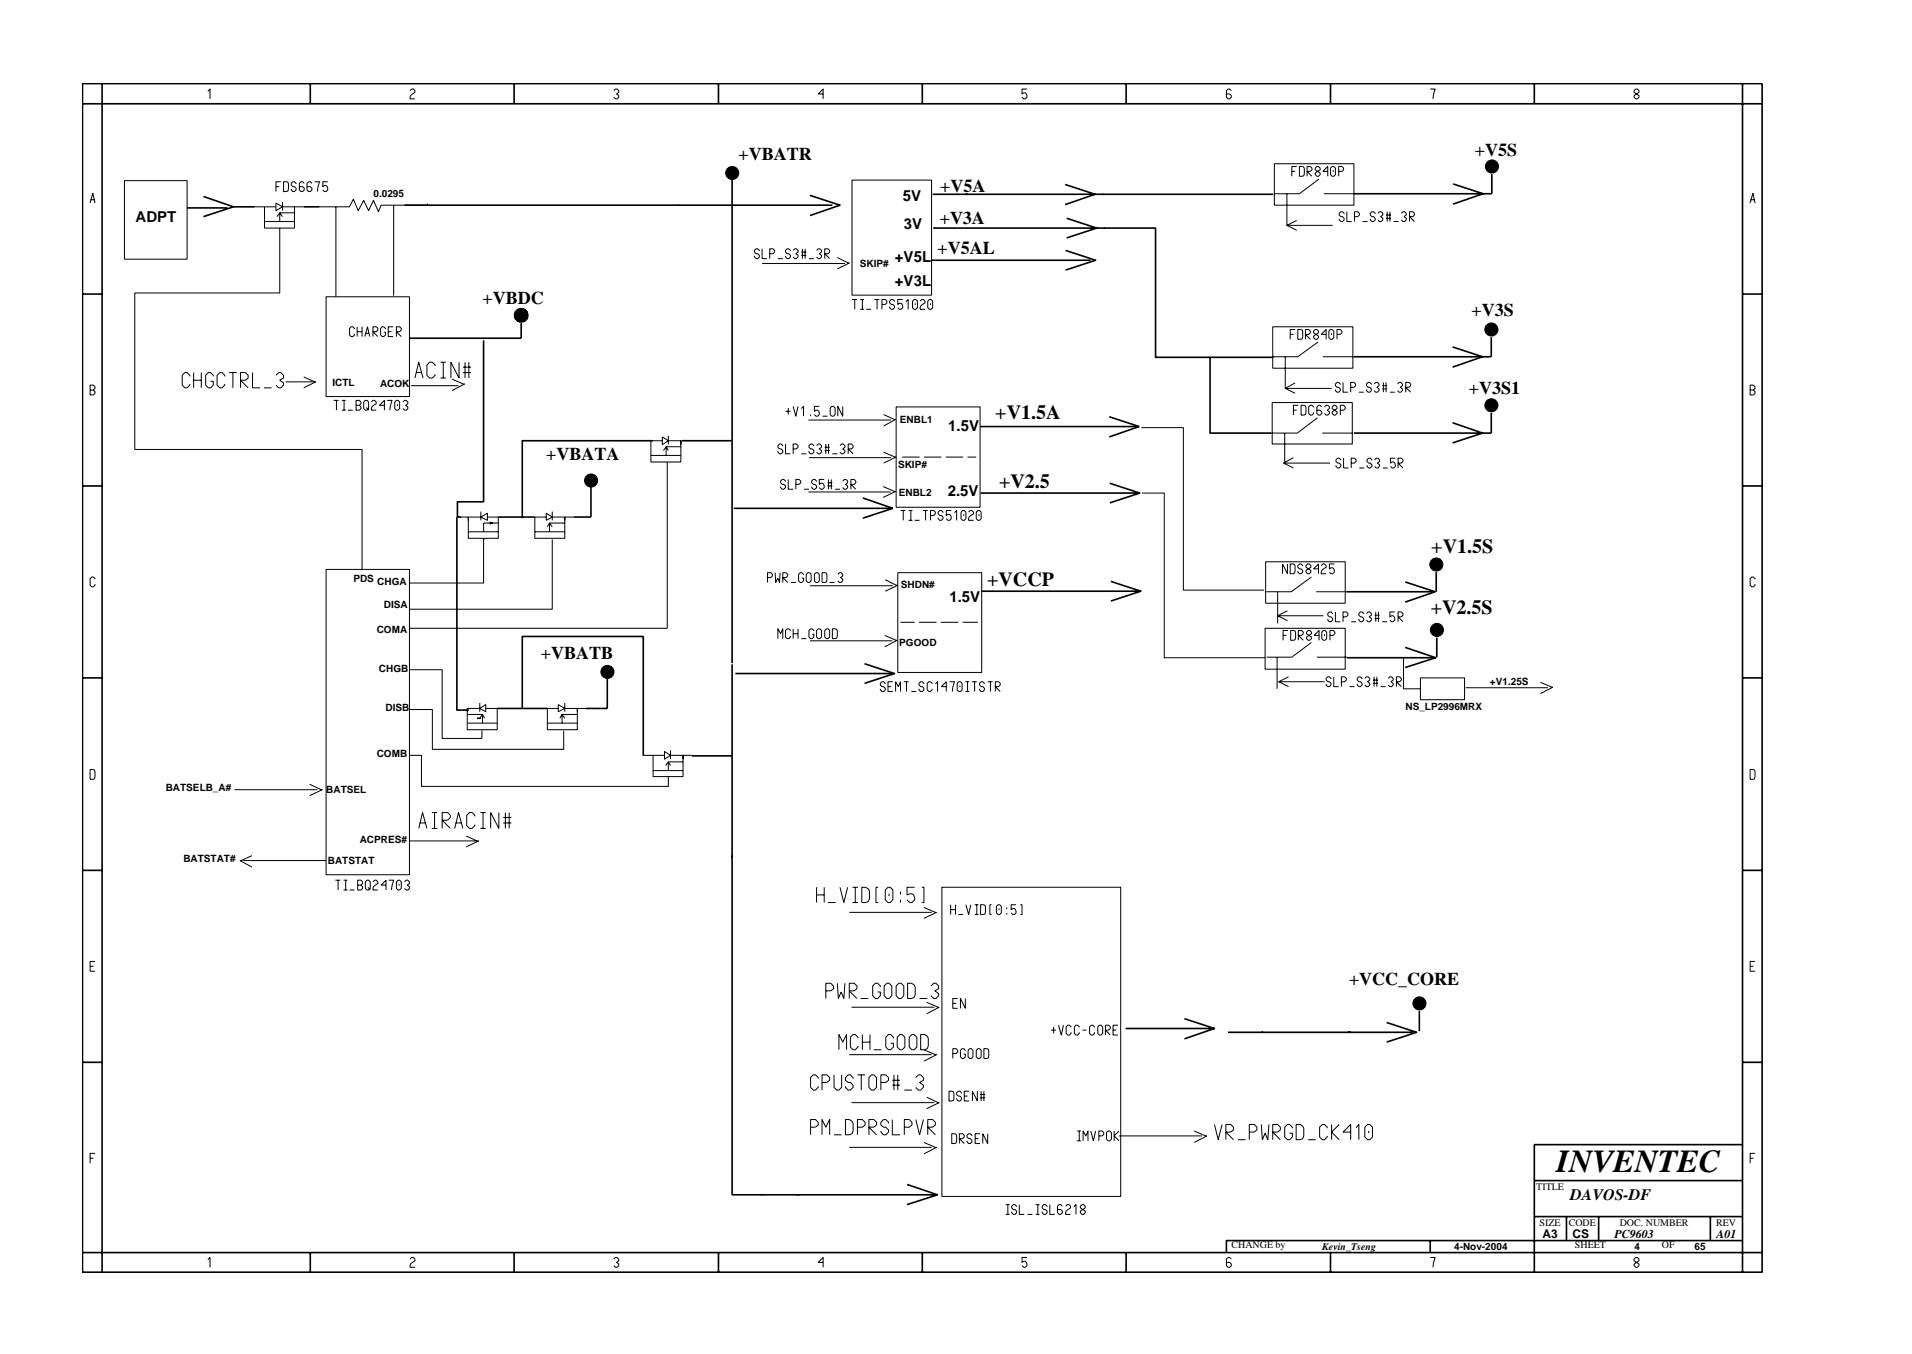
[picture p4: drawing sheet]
<svg xmlns="http://www.w3.org/2000/svg" width="297mm" height="210mm" viewBox="0 0 297 210" stroke-linecap="round" stroke-linejoin="round" font-family="sans-serif">
<g fill="none" stroke="#000" stroke-width=".16">
<path d="M32.3 14.2l.3-.4v1.6M63.7 14.1l.3-.3h.2l.3 .3v.2l-.5 .4-.3 .4v.3h.8M95.4 14.1l.2-.3h.3l.2 .3v.2l-.3 .3 .3 .2v.3l-.2 .3h-.3l-.2-.3M127.9 14.6h-.8l.8-.8v1.6M159.5 13.8h-.7v.8l.2-.2a.5 .5 0 0 1 .5 .7l-.2 .3h-.3l-.2-.3M191.3 14.1l-.3-.3h-.2l-.3 .3v1l.3 .3h.2l.3-.3v-.3l-.3-.2h-.5M222.2 13.8h.8l-.4 1.6M253.9 14.1l.2-.3h.3l.2 .3v.2l-.7 .5v.3l.2 .3h.3l.2-.3v-.3l-.7-.5zM14 31.5l.4-1.5 .4 1.5M14.1 31h.6M19.3 28.1h9.8v12.1h-9.8zM39.6 32.1h3.3"/>
<path d="M41.1 32.1v3.3h4.6v-3.3h1.5M41.1 34.4h4.6M42.9 31.5l1 .6-1 .6zM42.9 29h.5M43 33.6l.5-.6 .4 .6M43.5 35.4v10.1h-22.6v24.3h35.3v18.6M43.6 28.2h-.7v1.5M43.9 32.1h1.8v.6M43.9 31.4v1.3M44.1 28.2l.6 .1 .1 .3-.1 1.1h-.6zM45.7 33h-2.2v1.4M46 28.6l-.3-.4h-.2l-.3 .3v.2l.8 .5v.3l-.3 .2h-.2l-.3-.2v-.2"/>
<path d="M47.3 28.5l-.3-.3h-.2l-.3 .3v1l.3 .2h.2l.3-.2v-.3l-.3-.2h-.5M48.5 28.5l-.3-.3h-.3l-.2 .3v1l.2 .2h.3l.3-.2v-.3l-.3-.2h-.5M48.9 28.2h.7l-.3 1.5M50.9 28.2h-.7v.8l.2-.2a.5 .5 0 0 1 .5 .7l-.2 .2h-.3l-.2-.2M52.2 32.1v14M61.2 31.9v14M66.4 31.9v-.2v.2h-7.2l-.4 1-.8-1.8-.7 1.6-.8-1.6-.8 1.6-.8-1.8-.6 1.2h-4.7M118 39l-.3-.4h-.2l-.3 .3v.2l.3 .3h.2l.3 .3v.2l-.3 .3h-.2l-.3-.3v-.2M118.4 38.6v1.6h.8M119.6 39.4h.5l.2-.3v-.2l-.2-.3h-.5v1.6M122.8 39l-.3-.4h-.2l-.3 .3v.2l.8 .6v.2l-.3 .3h-.2l-.3-.3v-.2M123.2 38.9l.3-.3h.2l.3 .3v.2l-.4 .3 .4 .3v.2l-.3 .3h-.2l-.3-.3"/>
<path d="M124.5 39.7h.8M124.5 39.1h.8M124.7 38.6v1.6M125.1 38.6v1.6M126.9 38.9l.2-.3h.3l.2 .3v.2l-.3 .3 .3 .3v.2l-.2 .3h-.3l-.2-.3M130.1 40l1.8 .8-1.8 1M132.4 28h12.3v17.8h-12.3zM198 25.4h12.3v6.5h-12.3zM199.9 30.1v4.9h7.1M200.7 26.6h.5M201.5 34.2l-1.6 .8 1.6 .8M201.5 25.9h-.8v1.5"/>
<path d="M201.9 25.9h.7v.3v1.1l-.7 .1zM203.1 27.4v-1.5h.5l.2 .2v.3l-.2 .2h-.5l.7 .8M204.3 26.1v.3l.8 .5v.2l-.3 .3h-.2l-.3-.3v-.2l.8-.5v-.3l-.3-.2h-.2zM204.9 27.8l-3 2.3h-3.9M205.7 30.1h4.6M206.3 26.6h-.8l.8-.7v1.5M206.7 26.1l.3-.2h.2l.3 .2v1l-.3 .3h-.2l-.3-.3zM207.1 26.4v.3M208 26.6h.5l.2-.2v-.3l-.2-.2h-.5v1.5M208.8 33.2l-.2-.3h-.3l-.2 .2v.3l.7 .5v.2l-.2 .3h-.3l-.2-.3v-.1M209.2 32.9v1.5h.8M210.4 33.6h.5l.3-.2v-.3l-.3-.2h-.5v1.5"/>
<path d="M211.7 34.4h.8M213.6 33.2l-.2-.3h-.3l-.2 .2v.3l.7 .5v.2l-.2 .3h-.3l-.2-.3v-.1M214.1 33.1l.2-.2h.3l.2 .2v.3l-.3 .2 .3 .3v.2l-.2 .3h-.3l-.2-.3M215.3 33.9h.8M215.3 33.4h.8M215.5 32.9v1.5M215.9 32.9v1.5M216.5 34.4h.8M217.7 33.1l.3-.2h.2l.3 .2v.3l-.4 .2 .4 .3v.2l-.3 .3h-.2l-.3-.3M219 34.4v-1.5h.5l.2 .2v.3l-.2 .2h-.5l.7 .8M271.9 31.5l.4-1.5 .4 1.5M272 31h.6"/>
<path d="M14 59.8h.5l.3 .3v.2l-.3 .3 .3 .2v.3l-.3 .2h-.5zM29.5 58.4v-.1l-.4-.4h-.4l-.4 .4v1.5l.4 .4h.4l.4-.4v-.2M30.1 57.9v2.3M30.1 59h1.2M31.3 57.9v2.3M33.1 58.4v-.1l-.4-.4h-.3l-.5 .4v1.5l.5 .4h.3l.4-.4v-.6h-.4M34.9 58.4v-.1l-.4-.4h-.4l-.4 .4v1.5l.4 .4h.4l.4-.4v-.2M35.6 57.9h1.2M36.2 57.9v2.3M39.2 57.9v2.3h1.2M42.9 58.3l.4-.4h.3l.5 .4v.4l-.6 .3 .6 .5v.3l-.5 .4h-.3l-.4-.4M44.4 59.3h4.7l-1.9 .9"/>
<path d="M47.2 58.5l1.7 .8M50.7 46.1h12.9v15.5h-12.9zM55.1 51.1l-.3-.4h-.2l-.3 .3v1l.3 .3h.2l.3-.3v-.2M55.5 50.7v1.6M55.5 51.5h.7M56.2 50.7v1.6M56.7 52.3l.4-1.6 .3 1.6M56.8 51.8h.5M57.9 52.3v-1.6h.5l.3 .3v.3l-.3 .2h-.5l.8 .8M59.9 51.1l-.3-.4h-.2l-.3 .3v1l.3 .3h.2l.3-.3v-.4h-.3M60.3 51.5h.5M61.1 50.7h-.8v1.6h.8"/>
<path d="M61.6 52.3v-1.6h.5l.2 .3v.3l-.2 .2h-.5l.7 .8M63.9 59.9h7.3M64.5 58.7l.6-2.5 .6 2.5M64.6 57.9h.9M67.6 56.8v-.1l-.4-.5h-.5l-.4 .5v1.6l.4 .4h.5l.4-.4v-.2M68.4 56.2h.9M68.4 58.7h.9M68.9 56.2v2.5M70.2 58.9l2 .7-2 1M71.3 56.2v2.5l-1.3-2.5v2.5M71.9 57.9h1.3M71.9 57h1.3"/>
<path d="M72.2 56.2v2.5M72.8 56.2v2.5M118.4 40.9h12.9M120.8 40.2h.8M125.7 40.2h.7M128.1 40.2v-1.6h.5l.3 .3v.2l-.3 .3h-.5l.8 .8M132.4 46.5h.7M132.8 46.5v1.5M133.6 46.5h.6M133.6 48h.6M134 46.5v1.5M134.6 48h.7"/>
<path d="M135.8 46.5h.8M136.3 46.5v1.5M137 47.3h.5l.3-.3v-.2l-.3-.3h-.5v1.5M139 46.8l-.3-.3h-.2l-.3 .3v.2l.8 .5v.3l-.3 .2h-.2l-.3-.2v-.2M140.2 46.5h-.7v.8l.2-.2a.5 .5 0 0 1 .5 .7l-.2 .2h-.3l-.2-.2M140.7 46.8l.4-.3v1.5M141.8 46.8l.2-.3h.3l.2 .3v1l-.2 .2h-.3l-.2-.2zM142.2 47.1v.3M142.9 46.8l.3-.3h.3l.2 .3v.2l-.7 .5-.1 .3v.2h.8M144.1 46.8l.3-.3h.2l.3 .3v1l-.3 .2h-.2l-.3-.2zM144.6 47.1v.3M197.7 50.7h12.5v6.5h-12.5z"/>
<path d="M199.7 55.4v4.9h7.2M200.4 51.9h.5M201.2 59.5l-1.5 .8 1.5 .8M201.2 51.2h-.8v1.5M201.6 51.2l.7 .1 .1 .2-.1 1.1-.7 .1zM202.8 52.7v-1.5h.5l.3 .2v.3l-.3 .2h-.5l.8 .8M204.1 51.4l.2-.2h.3l.2 .2v.3l-.7 .5v.2l.2 .3h.3l.2-.3v-.2l-.7-.5zM204.8 53.1l-3.2 2.3h-3.9M205.5 55.4h4.7M206 51.9h-.7l.7-.7v1.5M206.4 51.4l.3-.2h.3l.2 .2v1l-.2 .3h-.3l-.3-.3zM206.9 51.8v.2"/>
<path d="M207.7 51.9h.5l.3-.2v-.3l-.3-.2h-.5v1.5M208.2 59.7l-.2-.3h-.3l-.2 .2v.3l.7 .5v.2l-.2 .3h-.3l-.2-.3v-.1M208.6 59.4v1.5h.8M213 59.7l-.2-.3h-.3l-.2 .2v.3l.7 .5v.2l-.2 .3h-.3l-.2-.3v-.1M213.5 59.6l.2-.2h.3l.2 .2v.3l-.3 .2 .3 .3v.2l-.2 .3h-.3l-.2-.3M214.7 59.9h.8M214.9 59.4v1.5M215.3 59.4v1.5M217.1 59.6l.3-.2h.2l.3 .2v.3l-.4 .2 .4 .3v.2l-.3 .3h-.2l-.3-.3M14 60.6h.5M37.4 60.2v-2.3h.7l.5 .4v.4l-.5 .3h-.7l1.2 1.2M41 60.2h1.2"/>
<path d="M51.8 62.2h.8M52.3 62.2v1.5M53.1 63.7h.6M53.1 62.2h.6M53.5 62.2v1.5M54 63.7h.8M55.3 62.9h.5l.3-.2v-.3l-.3-.2h-.5v1.5h.5l.3-.3v-.2l-.3-.3M56.5 62.4l.3-.2h.2l.3 .2v1l-.3 .3h-.2l-.3-.3zM56.9 63.3l.4 .4M57.7 62.4l.2-.2h.3l.2 .2v.3l-.6 .5-.1 .2v.3h.7M59.7 62.9h-.7l.7-.7v1.5M60.1 62.2h.8l-.3 1.5"/>
<path d="M61.6 62.2h.2l.3 .2v1l-.3 .3h-.2l-.3-.3v-1zM61.8 62.8v.2M62.6 62.4l.3-.2h.2l.3 .2v.3l-.4 .2 .4 .3v.2l-.3 .3h-.2l-.3-.3M74.7 79.4v1.4M84.9 79.7l.9 .6-.9 .5zM85.8 79.4v1.4M101.1 70.7h4.7M102.9 68.4h-1.8v3.3h4.7v-3.3M102.9 67.8l.9 .6-.9 .6zM103.1 70l.4-.6 .3 .6M103.7 71.7v25.9h-40.1M103.8 68.4h2v.6"/>
<path d="M103.8 67.7v1.3M105.8 69.4h-2.3v1.3M121.6 69.3l-.2-.4h-.3l-.3 .3v.3l.3 .2h.3l.2 .3v.2l-.2 .3h-.3l-.3-.3v-.2M122 74.8l-.2-.3h-.3l-.2 .2v.3l.2 .2h.3l.2 .3v.2l-.2 .3h-.3l-.2-.3v-.1M122 63.9h.8M122 68.9v1.6h.8M122.5 63.4v1M122.5 74.5v1.5h.7M123.2 63.1l.4 1.5 .4-1.5M123.2 69.7h.5l.3-.2v-.3l-.3-.3h-.5v1.6M123.6 75.2h.5l.3-.2v-.3l-.3-.2h-.5v1.5M124.5 63.4l.3-.3v1.5"/>
<path d="M124.5 70.5h.8M124.9 76h.8M125.6 76.4h12.8M125.6 65.2h12.9M125.7 71.1h12.8M125.9 64.4v.2M126.4 69.3l-.2-.4h-.3l-.2 .3v.3l.2 .2h.3l.2 .3v.2l-.2 .3h-.3l-.2-.3v-.2M126.9 74.8l-.3-.3h-.2l-.3 .2v.3l.3 .2h.2l.3 .3v.2l-.3 .3h-.2l-.3-.3v-.1M126.9 69.2l.2-.3h.3l.2 .3v.3l-.3 .2 .3 .3v.2l-.2 .3h-.3l-.2-.3M127.3 63.1h-.8v.8l.3-.2a.5 .5 0 0 1 .5 .7l-.3 .2h-.2l-.3-.2M127.8 64.6h.8M128 74.5h-.7v.7l.2-.2a.5 .5 0 0 1 .5 .7l-.2 .3h-.3l-.2-.3"/>
<path d="M128.1 70h.8M128.1 69.5h.8M128.3 68.9v1.6M128.6 75.5h.7M128.6 75h.7M128.7 68.9v1.6M128.7 74.5v1.5M129 63.4l.2-.3h.3l.2 .3v1l-.2 .2h-.3l-.2-.2zM129.1 74.5v1.5M129.3 70.5h.8M129.7 76h.8M130.5 69.2l.3-.3h.2l.3 .3v.3l-.4 .2 .4 .3v.2l-.3 .3h-.2l-.3-.3"/>
<path d="M130.9 63.1v1.5l-.7-1.5v1.5M130.9 74.7l.3-.2h.2l.3 .2v.3l-.4 .2 .4 .3v.2l-.3 .3h-.2l-.3-.3M131.8 70.5v-1.6h.5l.2 .3v.3l-.2 .2h-.5l.7 .8M132.2 76v-1.5h.5l.3 .2v.3l-.3 .2h-.5l.8 .8M137.2 75.6l1.9 .7-1.9 .9M137.3 64.4l1.8 .7-1.8 1.1M137.3 70.2l1.9 .8-1.9 .9M139.2 63.2h13.1v15.6h-13.1zM139.9 79.3h.8M140.2 71h2.7M140.3 79.3v1.5M141.2 79.3h.6"/>
<path d="M141.5 79.3v1.5M143.4 79.3h.7M143.5 71h2.7M143.8 79.3v1.5M146.5 79.6l-.3-.3h-.2l-.3 .2v.3l.8 .5v.2l-.3 .3h-.2l-.3-.3v-.1M146.9 71h2.7M147.8 79.3h-.8v.7l.3-.1a.5 .5 0 0 1 .5 .6l-.3 .3h-.2l-.3-.3M148.3 79.6l.3-.3v1.5M149.5 79.3h.3l.3 .2v1l-.3 .3h-.3l-.2-.3v-1zM149.7 79.9v.2M150.3 71h1.4M150.5 79.5l.2-.2h.3l.2 .2v.3l-.6 .5-.1 .2v.3h.7"/>
<path d="M151.9 79.3h.3l.2 .2v1l-.2 .3h-.3l-.2-.3v-1zM152.1 79.9v.2M177.3 66.4h6.5v25.2h12.6M177.4 76.6h3.5v25.6M197.6 62.5h12.5v6.4h-12.5zM199.4 71.9h7.2M199.6 67.3v4.8M200.9 71.1l-1.5 .8 1.5 .8M200.9 63.7h.6M201.7 62.9h-.8v1.6M202.1 62.9l.7 .1 .1 .3-.1 1.1-.7 .1zM204.1 63.3l-.3-.4h-.2l-.3 .3v1l.3 .3h.2l.3-.3v-.2"/>
<path d="M204.7 64.9l-3.2 2.4h-3.9M205.3 63.2l-.2-.3h-.3l-.2 .3v1l.2 .3h.3l.2-.3v-.2l-.2-.3h-.5M205.4 67.3h4.7M205.8 63.2l.2-.3h.3l.2 .3v.2l-.3 .3 .3 .3v.2l-.2 .3h-.3l-.2-.3M207.2 62.9l-.2 .3v.2l.7 .6v.2l-.2 .3h-.3l-.2-.3v-.2l.7-.6v-.2l-.2-.3zM208.2 63.7h.5l.3-.3v-.2l-.3-.3h-.5v1.6M208.3 71.5l-.2-.4h-.3l-.3 .3v.3l.3 .2h.3l.2 .3v.2l-.2 .3h-.3l-.3-.3v-.2M208.7 71.1v1.6h.8M209.8 60.1h.5l.3-.2v-.3l-.3-.2h-.5v1.5M209.9 71.9h.5l.3-.2v-.3l-.3-.3h-.5v1.6M211.1 60.9h.8M211.2 72.7h.7"/>
<path d="M213.1 71.5l-.2-.4h-.3l-.2 .3v.3l.7 .5v.2l-.2 .3h-.3l-.2-.3v-.2M213.6 71.4l.2-.3h.3l.2 .3v.3l-.3 .2 .3 .3v.2l-.2 .3h-.3l-.2-.3M214.7 60.4h.8M214.8 72.7h.8M215.9 60.9h.8M216.8 71.1h-.8v.8l.3-.2a.5 .5 0 0 1 .5 .7l-.3 .3h-.2l-.3-.3M217.2 72.7v-1.6h.5l.3 .3v.3l-.3 .2h-.5l.8 .8M218.4 60.9v-1.5h.5l.2 .2v.3l-.2 .2h-.5l.7 .8M271.9 60.6h.5l.3-.3v-.2l-.3-.3h-.5v1.5h.5l.3-.2v-.3l-.3-.2M14.8 89.9l-.3-.3h-.2l-.3 .3v1l.3 .2h.2l.3-.2v-.2M50.7 88.4h12.9v47.4h-12.9zM71.4 80.3h1.4v3.3h4.6v-3.3h-1.7"/>
<path d="M72.8 82.6h4.6M74.7 80.3h-1.9v.5M74.7 80.3l1-.6v1.1zM75.1 83.6v6.9h-11.5M75.3 83.6v.2M76.1 81.1l.4 .1-.4 .2M77.4 81.2h-2.3v1.4M83.1 82.6h4.6M84.9 80.3h-1.8v3.3h4.6v-3.3h1.4M85 81.8l.4-.6 .4 .6M85.8 80.3h1.9v.5M85.8 83.8v10.8h-22.2"/>
<path d="M87.7 81.2h-2.3v1.4M119.2 89.7h.5l.3-.3v-.2l-.3-.3h-.5v1.6M120.4 88.9l.1 1.6 .3-.7 .3 .7 .1-1.6M120.8 99.2v-1.6l.5 .8 .3-.8v1.6M121.6 90.5v-1.6h.5l.3 .3v.2l-.3 .3h-.5l.8 .8M122.8 98l-.3-.4h-.2l-.3 .3v1l.3 .3h.2l.3-.3v-.2M122.9 90.5h.7M123.2 97.6v1.6M123.2 98.4h.8M124 97.6v1.6M124.5 99.2h.8M124.8 89.3l-.2-.4h-.3l-.2 .3v1l.2 .3h.3l.2-.3v-.4h-.2"/>
<path d="M125.3 89.2l.2-.3h.3l.2 .3v1l-.2 .3h-.3l-.2-.3zM125.8 91h12.9M125.8 99.5h12.8M126.4 98l-.2-.4h-.3l-.2 .3v1l.2 .3h.3l.2-.3v-.4h-.2M126.8 88.9h.2l.3 .3v1l-.3 .3h-.2l-.3-.3v-1zM126.9 97.9l.2-.3h.3l.2 .3v1l-.2 .3h-.3l-.2-.3zM127.7 88.9l.7 .1 .1 .3-.1 1.1-.7 .1zM128.1 97.9l.3-.3h.2l.3 .3v1l-.3 .3h-.2l-.3-.3zM128.9 90.5h.8M129.3 97.6l.7 .1 .1 .3-.1 1.1-.7 .1zM130.2 89.2l.2-.3h.3l.2 .3v.2l-.3 .3 .3 .2v.3l-.2 .3h-.3l-.2-.3M137.4 98.7l2 .7-2 1"/>
<path d="M137.5 90l1.7 .9h.3l-2 .9M139.5 88.9h13v15.5h-13zM139.9 96.6h2.2M141.2 80.8h.6M142.1 80.8h.8M142.8 96.6h2.7M144.6 80h.5l.2-.2v-.3l-.2-.2h-.5v1.5M146.2 96.6h2.7M149.5 96.6h2.4M196.5 97.6h12.5v6.3h-12.5zM196.6 87.2h12.4v6.5h-12.4zM198.5 91.9v4.9"/>
<path d="M198.5 95.6h7.1M199.3 98.7h.5M200 94.9l-1.5 .7 1.5 .8M200 87.6v1.5l-.8-1.5v1.5M200.1 97.9h-.8v1.5M200.4 87.6l.7 .1 .1 .2-.1 1.1-.7 .1zM200.5 97.9l.7 .1 .1 .2-.1 1.1-.7 .1zM201.7 99.4v-1.5h.5l.3 .3v.2l-.3 .3h-.5l.8 .7M202.4 87.9l-.3-.3h-.2l-.3 .2v.3l.8 .5v.2l-.3 .3h-.2l-.3-.3v-.1M203 98.2l.2-.3h.3l.2 .3v.2l-.7 .5v.3l.2 .2h.3l.2-.2v-.3l-.7-.5zM203.1 87.6l-.2 .2v.3l.8 .5v.2l-.3 .3h-.3l-.2-.3v-.2l.8-.5v-.3l-.3-.2zM203.7 99.8l-3 2.3h-3.9"/>
<path d="M203.7 89.6l-3.1 2.3h-3.9M204.5 91.9h4.7M204.8 88.3h-.7l.7-.7v1.5M204.9 98.7h-.7l.7-.8v1.5M205.3 87.8l.2-.2h.3l.2 .2v.3l-.7 .5v.2v.3h.7M205.3 98.2l.3-.3h.3l.2 .3v1l-.2 .2h-.3l-.3-.2zM205.8 98.5v.2M206.6 98.7h.5l.3-.3v-.2l-.3-.3h-.5v1.5M207 95.4l-.2-.4h-.3l-.2 .3v.2l.2 .3h.3l.2 .2v.3l-.2 .2h-.3l-.2-.2v-.2M207.3 87.6h-.8v.7l.3-.1a.5 .5 0 0 1 .5 .6l-.3 .3h-.2l-.3-.3M207.5 95v1.5h.7M208.6 95.8h.6l.2-.3v-.2l-.2-.3h-.6v1.5"/>
<path d="M209.9 96.5h.8M211.9 95.4l-.3-.4h-.2l-.3 .3v.2l.3 .3h.2l.3 .2v.3l-.3 .2h-.2l-.3-.2v-.2M212.3 95.3l.2-.3h.3l.2 .3v.2l-.3 .3 .3 .2v.3l-.2 .2h-.3l-.2-.2M213.6 96h.7M213.6 95.5h.7M213.7 95v1.5M214.2 95v1.5M214.7 96.5h.8M216.7 95h-.8v.8l.3-.2a.5 .5 0 0 1 .5 .7l-.3 .2h-.2l-.3-.2M217.2 96.5v-1.5h.5l.3 .3v.2l-.3 .3h-.5l.8 .7M272.7 89.9l-.3-.3h-.3l-.2 .3v1l.2 .2h.3l.3-.2v-.2M14 119.5l.7 .1 .1 .2-.1 1.1-.7 .1z"/>
<path d="M63.6 110.2h3.6v6.2h20.4v-2.9M63.7 104h5v10.7h6.2v-1.3M63.7 117.3h1.8v4.8h38.3v-1.5M72.6 110v3.3h4.6v-3.3h-1.7M72.6 112.3h4.6M72.6 110.9h2.4v1.4M74.5 110l1-.6v1.1zM74.5 110h-1.9v.5M74.5 111.5l.5-.6 .3 .6M74.5 109.2v1.3M85 112.3h4.7M86.7 110h-1.7v3.3h4.7v-3.3h1.3"/>
<path d="M86.7 109.4l1 .6-1 .5zM87 111.5l.3-.6 .4 .6M87.7 110h2v.5M87.7 109.2v1.3M89.7 110.9h-2.4v1.4M99.9 117.3h3.3M101.5 117.3v3.3h4.6v-3.3h1.4M101.5 119.7h4.6M103.2 116.7l1 .6-1 .6zM103.4 118.9l.4-.6 .4 .6M104.2 117.3h1.9v.6M104.2 116.5v1.4"/>
<path d="M106.1 118.3h-2.3v1.4M137.5 106.2l-.2-.3h-.3l-.2 .2v.3l.7 .5v.2l-.2 .3h-.3l-.2-.3v-.1M138 106.6h.5M138.7 105.9h-.7v1.5h.7M139.1 107.4v-1.5l.5 .7 .3-.7v1.5M140.4 105.9h.8M140.8 105.9v1.5M141.6 107.4h.8M143.5 106.2l-.2-.3h-.3l-.2 .2v.3l.7 .5v.2l-.2 .3h-.3l-.2-.3v-.1M144.8 106.2l-.2-.3h-.3l-.3 .2v1l.3 .3h.3l.2-.3v-.1M145.3 106.2l.4-.3v1.5M147 106.6h-.8l.8-.7v1.5"/>
<path d="M147.5 105.9h.8l-.4 1.5M148.7 106.1l.3-.2h.2l.3 .2v1l-.3 .3h-.2l-.3-.3zM149.1 106.5v.2M150 105.9h.6M150 107.4h.6M150.3 105.9v1.5M151 105.9h.8M151.4 105.9v1.5M152.9 106.2l-.2-.3h-.3l-.2 .2v.3l.7 .5v.2l-.2 .3h-.3l-.2-.3v-.1M153.4 105.9h.8M153.9 105.9v1.5M154.6 107.4v-1.5h.5l.3 .2v.3l-.3 .2h-.5l.8 .8"/>
<path d="M180.9 102.1h15.7M198.4 102.1v4.9M200.2 105.1l-1.5 .8M204.6 102.1h4.6M205.8 105.9h-7.1l1.5 .7M206.8 105.4l-.3-.3h-.2l-.3 .3v.2l.3 .3h.2l.3 .2v.3l-.3 .2h-.2l-.3-.2v-.2M207.2 105.1v1.5h.8M208.4 105.9h.5l.3-.3v-.2l-.3-.3h-.5v1.5M209.7 106.6h.7M211.6 105.4l-.2-.3h-.3l-.3 .3v.2l.3 .3h.3l.2 .2v.3l-.2 .2h-.3l-.3-.2v-.2M212 105.4l.3-.3h.2l.3 .3v.2l-.3 .3 .3 .2v.3l-.3 .2h-.2l-.3-.2M213.3 106.1h.8"/>
<path d="M213.3 105.6h.8M213.5 105.1v1.5M213.9 105.1v1.5M214.5 106.6h.8M215.7 105.4l.2-.3h.3l.2 .3v.2l-.3 .3 .3 .2v.3l-.2 .2h-.3l-.2-.2M216.9 106.6v-1.5h.6l.2 .3v.2l-.2 .3h-.6l.8 .7M218 102.2v4.8h2.7M220.7 105.3h6.8v3.4h-6.8zM227.7 106.8h12.8M239.3 105.9l1.9 .8-1.9 1M271.9 119.5l.7 .1 .1 .2-.1 1.1-.7 .1zM36.4 122.6h12.9"/>
<path d="M37.8 133.6h12.9M39.1 132.9l-1.8 .7 1.8 1M48.1 121.8l2 .8-2 1M52.1 136.7h.8M52.5 136.7v1.5M53.4 136.7h.6M53.4 138.2h.6M53.7 136.7v1.5M54.3 138.2h.8M55.6 137.4h.5l.2-.2v-.3l-.2-.2h-.5v1.5h.5l.2-.2v-.3l-.2-.3M57 136.7h.3l.2 .2v1.1l-.2 .2h-.3l-.2-.2v-1.1zM57.2 137.8l.3 .4"/>
<path d="M57.9 136.9l.3-.2h.2l.3 .2v.3l-.7 .5-.1 .3v.2h.8M60 137.4h-.8l.8-.7v1.5M60.4 136.7h.8l-.4 1.5M61.6 136.9l.2-.2h.3l.2 .2v1.1l-.2 .2h-.3l-.2-.2zM62 137.3v.2M62.9 136.9l.2-.2h.3l.2 .2v.3l-.3 .2 .3 .3v.3l-.2 .2h-.3l-.2-.2M63.6 130.6h10.8l-2 .9M65.1 128.6l.5-2.4 .7 2.4M65.2 127.8h.9M67.1 126.2h.8M67.1 128.6h.8M67.5 126.2v2.4"/>
<path d="M68.7 128.6v-2.4h.8l.5 .4v.3l-.5 .5h-.8l1.3 1.2M70.6 128.6l.6-2.4 .7 2.4M70.8 127.8h.9M72.4 129.8l1.7 .8M73.8 126.8v-.2l-.5-.4h-.4l-.4 .4v1.6l.4 .4h.4l.5-.4v-.2M74.6 126.2h.9M74.6 128.6h.9M75 126.2v2.4M77.5 126.2v2.4l-1.3-2.4v2.4M78.2 127.8h1.2M78.2 126.9h1.2M78.5 126.2v2.4"/>
<path d="M79.1 126.2v2.4M126.9 137.8v2.4M126.9 139h1.1M128 137.8v2.4M130.5 137.8l.6 2.4 .6-2.4M132.4 137.8h.9M132.9 137.8v2.4M133.9 137.8h.6l.4 .2 .2 .4v1.2l-.2 .4-.4 .2h-.6zM136.4 137.8h-.3v2.4h.3M137.5 138.2l.5-.4h.3l.4 .4v1.5l-.4 .5h-.3l-.5-.5zM138.1 138.8v.3M139.9 138.5v.4"/>
<path d="M139.9 139.7v.5M142.1 137.8h-1.2v1.2l.8-.2 .2 .2 .2 .4v.3l-.4 .5h-.4l-.4-.5M143.2 137.8h.3v2.4h-.3M146.3 137.8h27.8v48h-27.8zM14 150.1h.5M14.8 149.3h-.8v1.5h.8M128.3 153.9h.8l.4-.4v-.4l-.4-.4h-.8v2.4M128.6 140.2h1.2M130.1 152.7l.1 2.4 .5-1.1 .4 1.1 .2-2.4M131.9 155.1v-2.4h.8l.4 .4v.4l-.4 .4h-.8l1.2 1.2M131.9 141.7h12.8M132.3 156.4h12.8"/>
<path d="M132.4 140.2h.9M133.7 155.1h1.2M136.8 153.3v-.2l-.5-.4h-.3l-.4 .4v1.5l.4 .5h.3l.5-.5v-.6h-.5M137.4 153.1l.4-.4h.3l.4 .4v1.5l-.4 .5h-.3l-.4-.5zM139.6 152.7h.4l.4 .4v1.5l-.4 .5h-.4l-.4-.5v-1.5zM141 152.7h.6l.4 .2 .2 .4v1.2l-.2 .4-.4 .2h-.6zM142.9 155.1h1.1M143.5 140.9l2 .8-2 .9M144 155.6l1.9 .8-1.9 1M144.6 153.1l.5-.4h.3l.4 .4v.4l-.6 .4 .6 .4v.3l-.4 .5h-.3l-.5-.5M147.7 140.5v1.5M147.7 141.3h.7"/>
<path d="M148 155.8h.5M148.4 140.5v1.5M148.8 155.1h-.8v1.5h.8M148.9 142h.7M150 155.1v1.5l-.8-1.5v1.5M150.1 140.5l.4 1.5 .3-1.5M151.4 142h.6M151.4 140.5h.6M151.8 140.5v1.5M152.3 140.5l.7 .1 .1 .2-.1 1.1-.7 .1zM154 140.5h-.2v1.5h.2M154.8 140.7l.3-.2h.2l.3 .2v1.1l-.3 .2h-.2l-.3-.2z"/>
<path d="M155.2 141.1v.2M156.4 140.9v.3M156.4 141.8v.2M157.8 140.5h-.7v.8l.2-.2a.5 .5 0 0 1 .5 .7l-.2 .2h-.3l-.2-.2M158.5 140.5h.3v1.5h-.3M163.3 160h.7M163.7 159.5v1M164.5 159.2l.4 1.5 .3-1.5M166.4 159.5l-.3-.3h-.2l-.3 .3v1l.3 .2h.2l.3-.2v-.2M167.7 159.5l-.3-.3h-.2l-.3 .3v1l.3 .2h.2l.3-.2v-.2M168.2 160h.6M170 159.5l-.2-.3h-.3l-.2 .3v1l.2 .2h.3l.2-.2v-.2"/>
<path d="M170.5 159.5l.3-.3h.3l.2 .3v1l-.2 .2h-.3l-.3-.2zM172.9 160h.5M173.7 159.2h-.8v1.5h.8M271.9 150.1h.5M272.7 149.3h-.8v1.5h.8M14 179.9h.5M14.8 179.1h-.8v1.5M125.9 175h.8l.4-.3v-.4l-.4-.5h-.8v2.4M127.1 167.5v-.2l-.4-.4h-.3l-.5 .4v1.6l.5 .4h.3l.4-.4v-.2M127.7 176.2v-2.4l.6 1.2 .6-1.2v2.4M127.7 168.1h.8l.4-.3v-.5l-.4-.4h-.8v2.4M129.6 166.9v2l.4 .4h.3l.5-.4v-2"/>
<path d="M129.6 176.2h1.2M130.3 163v-2.4l.6 1.2 .6-1.2v2.4M131.3 173.8h.6l.5 .3 .1 .3v1.2l-.1 .5-.5 .1h-.6zM131.9 163.8h12.8M131.9 178.2h12.8M132.3 171.2h12.8M132.5 167.5v-.2l-.4-.4h-.3l-.5 .4v.5l.5 .3h.3l.4 .4v.4l-.4 .4h-.3l-.5-.4v-.2M133.2 175h.8l.4-.3v-.4l-.4-.5h-.8v2.4M133.2 166.9h1.2M133.3 161.2v-.1l-.4-.5h-.4l-.4 .5v1.5l.4 .4h.4l.4-.4v-.2M133.8 166.9v2.4M134 160.6v2.4"/>
<path d="M134 161.8h1.2M135 176.2v-2.4h.7l.5 .5v.4l-.5 .3h-.7l1.2 1.2M135.2 160.6v2.4M135.4 166.9h.3l.5 .4v1.6l-.5 .4h-.3l-.4-.4v-1.6zM135.7 163h1.2M136.8 168.1h.8l.4-.3v-.5l-.4-.4h-.8v2.4M138 174.4v-.1l-.4-.5h-.3l-.5 .5v.4l.5 .3h.3l.4 .5v.3l-.4 .4h-.3l-.5-.4v-.2M138.6 173.8v2.4h1.2M138.6 168.5h1.2M138.6 167.8h1.2M138.8 161.2v-.1l-.4-.5h-.4l-.4 .5v1.5l.4 .4h.4l.4-.4v-.6h-.4M138.9 166.9v2.4"/>
<path d="M139.4 161.1l.4-.5h.4l.4 .5v1.5l-.4 .4h-.4l-.4-.4zM139.5 166.9v2.4M140.5 175h.8l.4-.3v-.4l-.4-.5h-.8v2.4M140.5 169.3h1.2M141.3 161.1l.4-.5h.3l.4 .5v1.5l-.4 .4h-.3l-.4-.4zM142.3 167.3l.4-.4h.3l.5 .4v.5l-.6 .3 .6 .4v.4l-.5 .4h-.3l-.4-.4M142.3 173.8l.6 2.4 .6-2.4M143 160.6h.6l.4 .3 .2 .3v1.2l-.2 .4-.4 .2h-.6zM143.5 163l2 .8-2 1M143.5 177.4l2 .8-2 1M144 170.4l1.9 .8-1.9 1M144.1 176.2v-2.4h.8l.4 .5v.4l-.4 .3h-.8l1.2 1.2"/>
<path d="M147.4 169.4l.7 .1 .1 .3-.1 1.1-.7 .1zM147.9 176.1h.6l.1 .3-.1 1.1-.6 .1zM148 163.6h.5l.3-.2v-.3l-.3-.3h-.5v1.6M149 177.6v-1.5h.5l.3 .2v.3l-.3 .2h-.5l.8 .8M149.4 169.8l-.3-.4h-.2l-.3 .3v.3l.8 .5v.2l-.3 .3h-.2l-.3-.3v-.2M149.8 170.2h.5M150 163.2l-.3-.4h-.2l-.3 .3v1l.3 .3h.2l.3-.3v-.4h-.3M150.4 163.1l.3-.3h.2l.3 .3v1l-.3 .3h-.2l-.3-.3zM150.6 169.4h-.8v1.6h.8M151 176.4l-.3-.3h-.2l-.3 .2v.3l.8 .5v.2l-.3 .3h-.2l-.3-.3v-.1M151.5 176.8h.5M151.7 163.1l.2-.3h.3l.2 .3v1l-.2 .3h-.3l-.2-.3z"/>
<path d="M151.8 169.4v1.6l-.7-1.6v1.6M152.3 176.1h-.8v1.5h.8M152.3 170.5h.7M152.3 170h.7M152.4 169.4v1.6M152.9 162.8l.6 .1 .1 .3-.1 1.1-.6 .1zM152.9 169.4v1.6M153.4 176.1v1.5l-.7-1.5v1.5M167.3 175.6h.6M167.3 177.2h.6M167.7 175.6v1.6M168.3 177.2v-1.6l.4 .8 .3-.8v1.6"/>
<path d="M169.4 175.6l.5 1.6 .3-1.6M170.7 176.4h.5l.3-.3v-.2l-.3-.3h-.5v1.6M171.7 160.7v-1.5h.5l.3 .3v.2l-.3 .3h-.5l.8 .7M171.9 175.9l.3-.3h.2l.3 .3v1l-.3 .3h-.2l-.3-.3zM173.1 175.6v1.6M173.8 176.4h12.9M173.8 175.6l-.7 .8 .7 .8M185.5 175.6l2 .8-2 1M188.7 174.6l.6 2.4 .6-2.4M190.4 177v-2.4h.8l.4 .4v.5l-.4 .3h-.8l1.2 1.2M192.3 177h1.2M194.1 175.8h.7l.5-.3v-.5l-.5-.4h-.7v2.4"/>
<path d="M195.9 174.6l.2 2.4 .4-1 .5 1 .1-2.4M197.7 177v-2.4h.8l.4 .4v.5l-.4 .3h-.8l1.2 1.2M200.8 175.2v-.2l-.5-.4h-.3l-.4 .4v1.6l.4 .4h.3l.5-.4v-.6h-.5M201.4 174.6h.6l.4 .3 .2 .3v1.2l-.2 .4-.4 .2h-.6zM203.2 177h1.2M206.2 175.2v-.2l-.4-.4h-.4l-.4 .4v1.6l.4 .4h.4l.4-.4v-.2M206.9 174.6v2.4M208.1 174.6l-1.2 1.2 1.2 1.2M209.8 175.8h-1.2l1.2-1.2v2.4M210.7 175.1l.4-.5v2.4M212 175l.5-.4h.3l.4 .4v1.6l-.4 .4h-.3l-.5-.4zM212.6 175.6v.4"/>
<path d="M271.9 179.9h.5M272.7 179.1h-.8v1.5M32.3 195.6l.3-.3v1.5M63.7 195.5l.3-.2h.2l.3 .2v.3l-.7 .5-.1 .2v.3h.8M95.4 195.5l.2-.2h.3l.2 .2v.3l-.3 .2 .3 .3v.2l-.2 .3h-.3l-.2-.3M127.9 196h-.8l.8-.7v1.5M156.2 187.1h.6M156.2 188.6h.6M156.6 187.1v1.5M157.9 187.4l-.2-.3h-.3l-.2 .2v.3l.2 .2h.3l.2 .3v.2l-.2 .3h-.3l-.2-.3v-.1M158.4 187.1v1.5h.7M159.5 195.3h-.7v.7l.2-.1a.5 .5 0 0 1 .5 .6l-.2 .3h-.3l-.2-.3"/>
<path d="M159.6 188.6h.8M160.9 187.1h.6M160.9 188.6h.6M161.2 187.1v1.5M162.7 187.4l-.3-.3h-.2l-.3 .2v.3l.3 .2h.2l.3 .3v.2l-.3 .3h-.2l-.3-.3v-.1M163.1 187.1v1.5h.8M165 187.3l-.2-.2h-.3l-.2 .2v1l.2 .3h.3l.2-.3v-.2l-.2-.3h-.5M165.6 187.3l.2-.2h.3l.2 .2v.3l-.7 .5v.2v.3h.7M166.8 187.4l.4-.3v1.5M168.1 187.1l-.3 .2v.3l.8 .5v.2l-.3 .3h-.2l-.3-.3v-.2l.8-.5v-.3l-.3-.2zM191.3 195.5l-.3-.2h-.2l-.3 .2v1l.3 .3h.2l.3-.3v-.2l-.3-.3h-.5M222.2 195.3h.8l-.4 1.5"/>
<path d="M254.1 195.3l-.2 .2v.3l.7 .5v.2l-.2 .3h-.3l-.2-.3v-.2l.7-.5v-.3l-.2-.2z"/>
<circle cx="113.8" cy="26.9" r="1.02"/>
<circle cx="231.8" cy="25.9" r="1.02"/>
<circle cx="231.7" cy="51.2" r="1.02"/>
<circle cx="91.8" cy="74.6" r="1.02"/>
<circle cx="231.7" cy="62.9" r="1.02"/>
<circle cx="223.1" cy="87.7" r="1.02"/>
<circle cx="223.2" cy="97.8" r="1.02"/>
<circle cx="94.4" cy="104.3" r="1.02"/>
<circle cx="220.5" cy="155.8" r="1.02"/>
</g>
<g fill="none" stroke="#000" stroke-width=".25">
<path d="M12.8 13h261v184.6h-261zM12.8 16.1h261M15.9 13v184.6M48.2 13v3.1M79.9 13v3.1M111.6 13v3.1M143.3 13v3.1M174.9 13v3.1M206.7 13v3.1M238.4 13v3.1M270.7 13v184.6M29.1 32.3h6.2"/>
<path d="M31.6 30.5l4.7 1.6-4.7 1.5M36.3 32.1h3.3M47.2 32.1h2.4M62.9 31.9h66.4M113.7 27.5v75.5M125.8 30.3l4.7 1.6-4.7 1.6M144.9 30.2h52.9M145 35.4h26.7M165.5 28.6l4.6 1.6-4.6 1.6M165.6 38.9l4.6 1.5-4.6 1.5M165.7 33.9l4.7 1.5-4.7 1.5M171.6 35.4h7.9v20.1h18.3"/>
<path d="M225.7 28.6l4.7 1.5-4.7 1.6M231.8 27v3.1h-21.5M12.8 45.7h3.1M75.1 52.9v25h-4v2.4h.6M80 48.5l.2-.2a.96 .96 0 0 1 1.5 .1l.2 .1v.2h.1v.5l-.1 .3-.4 .4-.3 .1-.7-.1-.5-.4v-.3zM81 50.2v2.3h-17.4M144.7 40.4h24.7M188 55.5v11.7M225.7 53.9l4.6 1.5-4.6 1.6M231.7 52.4v3h-21.4M270.7 45.7h3.1M12.8 75.5h3.1"/>
<path d="M91.8 75.2v5.1h-2.7M101.4 68.4h-20.3v12.1M105.9 68.4h7.8M114 78.9h24.4M134.1 77.3l4.6 1.6-4.6 1.6M152.3 66.2h24.2M152.3 76.6h24.3M172.3 64.7l4.7 1.5-4.7 1.6M172.4 75l4.7 1.6-4.7 1.5M187.9 67.3h9.7M225.7 65.6l4.6 1.7-4.6 1.5M231.7 64.1v3.2h-21.4"/>
<path d="M270.7 75.5h3.1M71 80.3v30h1.8M77.4 80.3h5.7M152.5 91.8h24.2M172.6 90.3l4.6 1.5-4.6 1.5M209.2 91.9h13.8M218.3 90.4l4.7 1.5-4.7 1.6M223.1 88.8v3.1M223.2 99v3.1M12.8 105.3h3.1M74.1 111.5h.6M77.2 110h7.8"/>
<path d="M81.1 109.9v-11.1h18.8v18.6M94.3 104.9v5.1h-3.3M107.5 117.4h6.2M113.7 103.2v29.9M114.2 104.6h24.4M134.3 103.1l4.7 1.5-4.7 1.5M209.2 102.1h13.8M218.3 100.5l4.7 1.6-4.7 1.6M270.7 105.3h3.1M12.8 135.2h3.1M113.7 132.9v52.6h4.7M270.7 135.2h3.1"/>
<path d="M174.9 159.7h13.8M184 158.2l4.7 1.5-4.7 1.6M215.4 158.8l4.7 1.5-4.7 1.5M220.5 157v3.1M12.8 165h3.1M190.8 160.3h28.7M270.7 165h3.1M270.7 177.7h-32.3v19.9M12.8 194.5h261M48.2 194.5v3.1M79.9 194.5v3.1M111.6 194.5v3.1"/>
<path d="M118.2 185.5h27M140.9 183.9l4.8 1.6-4.8 1.6M143.3 194.5v3.1M174.9 194.5v3.1M206.7 194.5v3.1M222.2 192.6v1.9M238.4 183.3h32.3M238.4 188.9h32.3M243.4 188.9v3.7M248.4 188.9v3.7M265.7 188.9v3.7M270.7 192.6h-80.2v1.9"/>
</g>
<g fill="#000">
<circle cx="113.8" cy="26.9" r="1.02"/>
<circle cx="231.8" cy="25.9" r="1.02"/>
<circle cx="81" cy="49" r="1.02"/>
<circle cx="231.7" cy="51.2" r="1.02"/>
<circle cx="91.8" cy="74.6" r="1.02"/>
<circle cx="231.7" cy="62.9" r="1.02"/>
<circle cx="223.1" cy="87.7" r="1.02"/>
<circle cx="223.2" cy="97.8" r="1.02"/>
<circle cx="94.4" cy="104.3" r="1.02"/>
<circle cx="220.5" cy="155.8" r="1.02"/>
</g>
<text font-size="5" x="241.8" y="182">INVENTEC</text>
<g font-size="3.1">
<text x="154.6" y="65.1">+V1.5A</text>
<text x="155.2" y="75.8">+V2.5</text>
<text x="222.4" y="85.9">+V1.5S</text>
<text x="153.4" y="91">+VCCP</text>
<text x="222.3" y="95.3">+V2.5S</text>
</g>
<g font-size="2.8">
<text x="114.8" y="24.9">+VBATR</text>
<text x="146.1" y="29.8">+V5A</text>
<text x="229.1" y="24.2">+V5S</text>
<text x="146" y="34.7">+V3A</text>
<text x="145.7" y="39.5">+V5AL</text>
<text x="75" y="47.3">+VBDC</text>
<text x="228.6" y="49.1">+V3S</text>
<text x="228.2" y="61.2">+V3S1</text>
<text x="84.9" y="71.5">+VBATA</text>
<text x="84" y="102.4">+VBATB</text>
<text x="209.6" y="152.9">+VCC_CORE</text>
</g>
<text font-size="2.5" x="244" y="186.3">DAVOS-DF</text>
<g font-size="2.3">
<text x="21.1" y="34.5">ADPT</text>
<text x="140.3" y="31.2">5V</text>
<text x="140.4" y="35.5">3V</text>
<text x="139" y="40.7">+V5L</text>
<text x="139" y="44.4">+V3L</text>
<text x="147.3" y="66.9">1.5V</text>
<text x="147.2" y="77">2.5V</text>
<text x="147.5" y="93.4">1.5V</text>
</g>
<g font-size="1.9">
<text x="239.6" y="192.2">A3</text>
<text x="244.3" y="192.3">CS</text>
<text x="250.8" y="192.2">PC9603</text>
<text x="266.6" y="192.2">A01</text>
</g>
<g font-size="1.6">
<text x="58" y="30.6">0.0295</text>
<text x="133.6" y="41.4">SKIP#</text>
<text x="51.6" y="59.9">ICTL</text>
<text x="59" y="60">ACOK</text>
<text x="139.8" y="65.6">ENBL1</text>
<text x="139.5" y="72.7">SKIP#</text>
<text x="139.6" y="77">ENBL2</text>
<text x="54.9" y="90.4">PDS</text>
<text x="58.6" y="90.8">CHGA</text>
<text x="59.6" y="94.4">DISA</text>
<text x="140" y="91.4">SHDN#</text>
<text x="58.5" y="98.3">COMA</text>
<text x="139.7" y="100.3">PGOOD</text>
<text x="58.9" y="104.3">CHGB</text>
<text x="231.5" y="106.4">+V1.25S</text>
<text x="59.9" y="110.3">DISB</text>
<text x="218.4" y="110.3">NS_LP2996MRX</text>
<text x="58.5" y="117.5">COMB</text>
<text x="25.8" y="122.8">BATSELB_A#</text>
<text x="50.7" y="123.2">BATSEL</text>
<text x="55.9" y="130.9">ACPRES#</text>
<text x="28.5" y="133.9">BATSTAT#</text>
<text x="50.9" y="134.2">BATSTAT</text>
<text x="238.7" y="184.8">TITLE</text>
<text x="239.2" y="190.4">SIZE</text>
<text x="243.7" y="190.4">CODE</text>
<text x="251.6" y="190.4">DOC. NUMBER</text>
<text x="266.6" y="190.4">REV</text>
<text x="191.3" y="193.9">CHANGE by</text>
<text x="205.4" y="194.1">Kevin_Tseng</text>
<text x="225.9" y="194.1">4-Nov-2004</text>
<text x="244.7" y="193.9">SHEET</text>
<text x="253.9" y="194.1">4</text>
<text x="258.2" y="193.9">OF</text>
<text x="263.3" y="194.1">65</text>
</g>
</svg>
